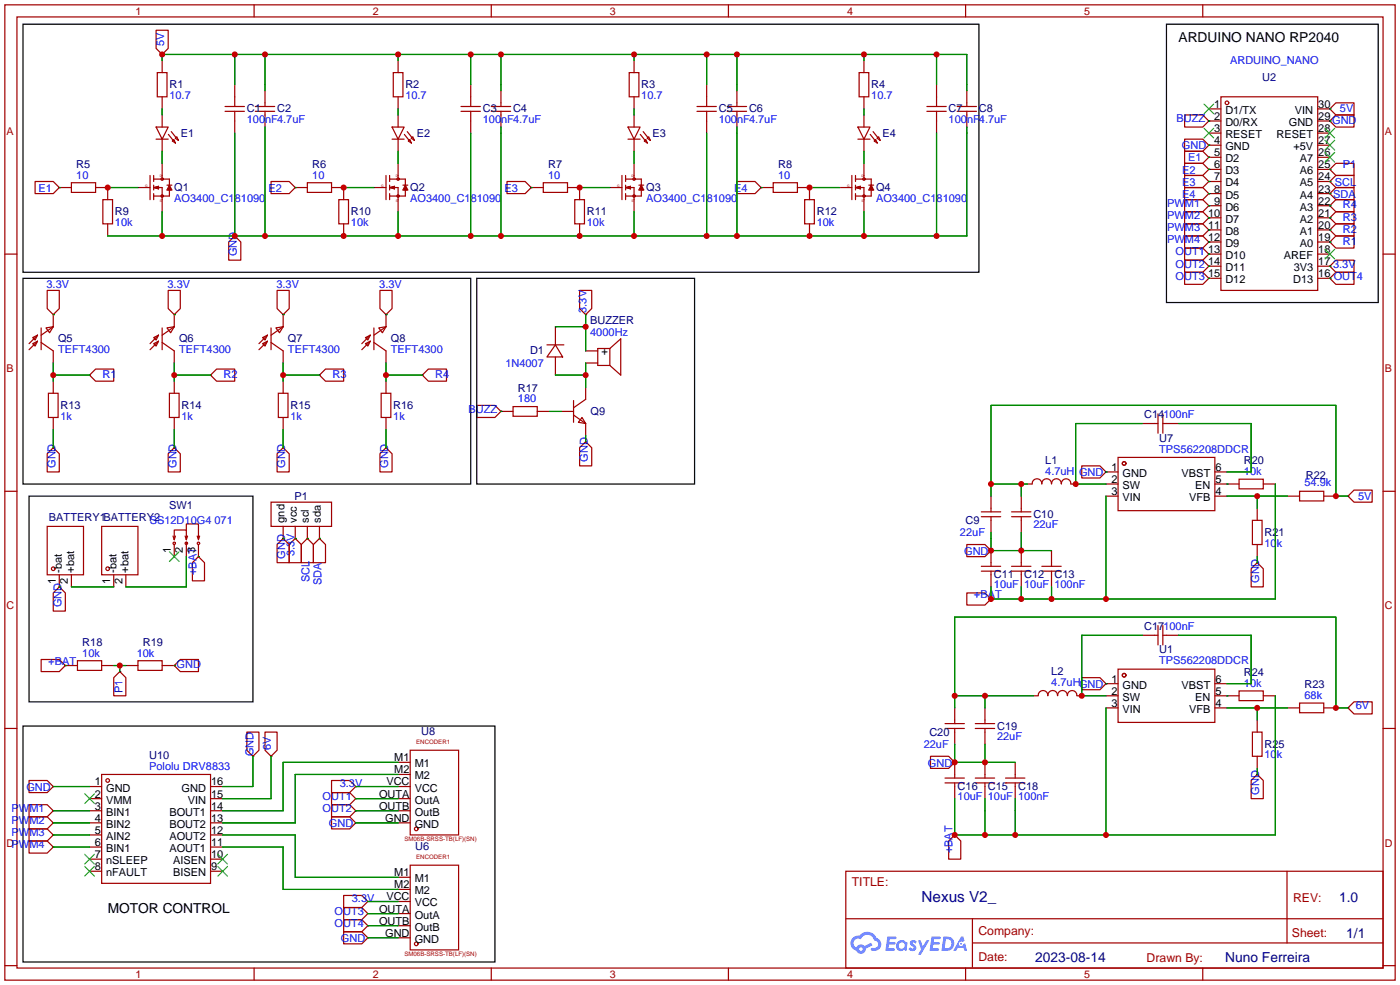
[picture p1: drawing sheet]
<svg xmlns="http://www.w3.org/2000/svg" width="294mm" height="207mm" viewBox="0 0 294 207" stroke-linecap="round" stroke-linejoin="round" font-family="sans-serif">
<g fill="none" stroke="#a10000" stroke-width=".25">
<path d="M1 1h291.9v204.7h-291.9zM3.6 3.6h286.7v199.6h-286.7zM53.3 1v2.6M103.1 1v2.6M152.9 1v2.6M202.7 1v2.6M252.5 1v2.6M1 53.3h2.6M290.3 53.3h2.6M1 103.1h2.6M290.3 103.1h2.6M1 152.9h2.6"/>
<path d="M290.3 152.9h2.6M177.5 182.9h112.8v20.3h-112.8zM177.6 192.8h112.6M204.1 197.9h86.1M204.1 192.8v10.2M270.2 182.9v15M1 202.7h2.6M53.3 203.2v2.5M103.1 203.2v2.5M152.9 203.2v2.5M202.7 203.2v2.5M252.5 203.2v2.5"/>
<path d="M290.3 202.7h2.6"/>
</g>
<g fill="#5487ff">
<path d="M191.2 197.5l.5-.2 .4 .1 .3 .3-.2 .4a.33 .33 0 0 0-.3-.3 .33 .33 0 0 0-.4 .1l.1 .1a.86 .86 0 0 1 .7 .7 .86 .86 0 0 1-.3 .8l-.7 .1-.6-.4 .4-.4 .5 .3 .2-.1v-.2a.88 .88 0 0 1-.6-1.3z"/>
<path d="M192.7 197.4h.6l.4 1.3 .8-1.3h.6l-1.8 3h-.6l.6-1.1z"/>
<path d="M186.3 196.6h1.6l.3 .1-.1 .4h-1.3l-.1 .6h1.1l.2 .3-.3 .3h-1.1l-.1 .8h1.2l.1 .2-.1 .2-1.8 .1z"/>
<path d="M195.6 196.6h1.6l.2 .1v.4h-1.3l-.1 .6h1.1l.2 .3-.3 .3h-1.1l-.1 .8h1.2l.1 .2-.1 .2-1.9 .1z"/>
<path d="M201.7 196.6h.5l.3 .9-.5 .2a.5 .5 0 0 0-.7 .2 .5 .5 0 0 0 .3 .7 .5 .5 0 0 0 .6-.4l.4-.2 .4 1.6h-.6l-.1-.7h-1.2l-.4 .7h-.6z"/>
<path d="M198 196.6l-.4 3h1a1.51 1.51 0 0 0 1.7-1.5 1.51 1.51 0 0 0-1.8-1.5zM198.6 197.1a1.02 1.02 0 0 1 1.1 1.2 1.02 1.02 0 0 1-1.4 .8z"/>
<path d="M188.5 197.6a1.11 1.11 0 0 0-.3 1.6 1.11 1.11 0 0 0 1.6 .2l.5 .2 .2-1.7-.4-.2a1.02 1.02 0 0 0-1.6-.1zM188.6 198.5a.67 .67 0 0 1 1.3 0 .67 .67 0 0 1-1.3 0z"/>
<path d="M179 196.9a1.58 1.58 0 0 0 .8 2.6 1.01 1.01 0 0 0 1.1 .7 1.01 1.01 0 0 0 .8-1.1l1.4-.7-.3-.5-1.3 .7a1.03 1.03 0 0 0-1.7 .3 1 1 0 0 1-.5-1.4 1 1 0 0 1 1.4-.3 1.49 1.49 0 0 1 1.5-1 1.49 1.49 0 0 1 1.4 1.2 .82 .82 0 0 1 .7 1.1 .82 .82 0 0 1-1.2 .5l-.3 .1v.3a1.4 1.4 0 0 0 2-.6 1.4 1.4 0 0 0-.8-1.9 2.19 2.19 0 0 0-3.7-.5l-.8 .1zM180.3 199.2a.4 .4 0 0 1 .8 0 .4 .4 0 0 1-.8 0z"/>
<circle cx="201.8" cy="198.1" r=".19"/>
</g>
<g fill="none" stroke="#a10000" stroke-width=".25">
<path d="M32.8 6.3h2.5v3.9l-1.3 1.2-1.2-1.2zM33 15.2h2.1v5.1h-2.1zM34 11.4h.1M34 12.7v2.5M49.3 17.8v4.6M55.6 19.1v3.3M82.5 15.2h2.1v5.1h-2.1zM83.6 12.7v2.5M98.8 17.8v4.6M105.2 19.1v3.3M132.1 15.2h2v5.1h-2zM133.1 12.7v2.5"/>
<path d="M148.3 17.8v4.6M154.7 19.1v3.3M180.3 15.2h2.1v5.1h-2.1zM181.4 12.7v2.5M196.6 17.8v4.6M202.9 19.1v3.3M7.4 38.1h3.8l1.2 1.3-1.2 1.2h-3.8zM12.4 39.4h.1M12.4 39.4h2.6M15 38.4h5.1v2h-5.1zM20.1 39.4h2.5v2.5M29 39.4h2.5"/>
<path d="M31.5 36.8v5.1M32.3 39.4h1.7v5.1M32.3 37.6h3.3v1.8M32.3 36.8v1.3M32.3 38.9v1M32.3 39.4l1 .2M32.8 26.7h2.5l-1.3 2.5zM32.8 29.2h2.5M32.8 39.4l.5 .2M33.3 39.1l-1 .3M33.3 39.1v.5M33.3 39.1l-.8 .3 .8 .2"/>
<path d="M34 20.3v2.6M34 24.1v2.6M34 29.2v2.6M34 34.3v3.3M35.1 38.9h1M35.3 28.2l1 1.2M35.6 39.6v1.5h-3.3M35.6 38.9l.5 1h-1zM35.6 39.4l.2 .5M35.6 39.4l-.3 .5M35.6 39.4l.2 .2M35.6 39.4l-.3 .2"/>
<path d="M36 27.6l.9 1.3M36.2 29.6l.3-.3 .3 .7zM36.8 29l.3-.3 .3 .7zM47.2 23.4h4.1M47.2 22.4h4.1M49.3 23.4v4.5M53.6 23.4h4.1M53.6 22.4h4.1M55.6 23.4v3.3M56.9 38.1h3.8l1.3 1.3-1.3 1.2h-3.8zM62 39.4h.1M62 39.4h2.5"/>
<path d="M64.5 38.4h5.1v2h-5.1zM69.6 39.4h2.5v2.5M78.5 39.4h2.5M81 36.8v5.1M81.8 39.4h1.8v5.1M81.8 37.6h3.3v1.8M81.8 36.8v1.3M81.8 38.9v1M81.8 39.4l1 .2M82.3 26.7h2.5l-1.2 2.5zM82.3 29.2h2.5M82.3 39.4l.5 .2"/>
<path d="M82.8 39.1l-1 .3M82.8 39.1v.5M82.8 39.1l-.8 .3 .8 .2M83.6 20.3v2.6M83.6 24.1v2.6M83.6 29.2v2.6M83.6 34.3v3.3M84.6 38.9h1M84.9 28.2l1 1.2M85.1 39.6v1.5h-3.3M85.1 38.9l.5 1h-1zM85.1 39.4l.2 .5"/>
<path d="M85.1 39.4l-.3 .5M85.1 39.4l.2 .2M85.1 39.4l-.3 .2M85.5 27.6l1 1.3M85.7 29.6l.3-.3 .4 .7zM86.3 29l.3-.3 .4 .7zM96.8 23.4h4M96.8 22.4h4M98.8 23.4v4.5M103.1 23.4h4.1M103.1 22.4h4.1M105.2 23.4v3.3"/>
<path d="M106.4 38.1h3.8l1.3 1.3-1.3 1.2h-3.8zM111.5 39.4h.1M111.5 39.4h2.5M114 38.4h5.1v2h-5.1zM119.1 39.4h2.6v2.5M128 39.4h2.6M130.6 36.8v5.1M131.3 39.4h1.8v5.1M131.3 37.6h3.3v1.8M131.3 36.8v1.3M131.3 38.9v1M131.3 39.4l1 .2"/>
<path d="M131.8 26.7h2.6l-1.3 2.5zM131.8 29.2h2.6M131.8 39.4l.5 .2M132.3 39.1l-1 .3M132.3 39.1v.5M132.3 39.1l-.7 .3 .7 .2M133.1 20.3v2.6M133.1 24.1v2.6M133.1 29.2v2.6M133.1 34.3v3.3M134.1 38.9h1M134.4 28.2l1 1.2"/>
<path d="M134.6 39.6v1.5h-3.3M134.6 38.9l.5 1h-1zM134.6 39.4l.3 .5M134.6 39.4l-.2 .5M134.6 39.4l.3 .2M134.6 39.4l-.2 .2M135 27.6l1 1.3M135.2 29.6l.4-.3 .3 .7zM135.8 29l.4-.3 .3 .7zM146.3 23.4h4.1M146.3 22.4h4.1M148.3 23.4v4.5"/>
<path d="M152.7 23.4h4M152.7 22.4h4M154.7 38.1h3.8l1.3 1.3-1.3 1.2h-3.8zM154.7 23.4v3.3M159.8 39.4h.1M159.8 39.4h2.5M162.3 38.4h5.1v2h-5.1zM167.4 39.4h2.5v2.5M176.3 39.4h2.5M178.8 36.8v5.1M179.6 39.4h1.8v5.1M179.6 37.6h3.3v1.8"/>
<path d="M179.6 36.8v1.3M179.6 38.9v1M179.6 39.4l1 .2M180.1 26.7h2.5l-1.2 2.5zM180.1 29.2h2.5M180.1 39.4l.5 .2M180.6 39.1l-1 .3M180.6 39.1v.5M180.6 39.1l-.8 .3 .8 .2M181.4 20.3v2.6M181.4 24.1v2.6M181.4 29.2v2.6"/>
<path d="M181.4 34.3v3.3M182.4 38.9h1M182.7 28.2l.9 1.2M182.9 39.6v1.5h-3.3M182.9 38.9l.5 1h-1zM182.9 39.4l.2 .5M182.9 39.4l-.3 .5M182.9 39.4l.2 .2M182.9 39.4l-.3 .2M183.3 27.6l1 1.3M183.5 29.6l.3-.3 .3 .7zM184.1 29l.3-.3 .3 .7z"/>
<path d="M194.6 23.4h4M194.6 22.4h4M196.6 23.4v4.5M200.9 23.4h4.1M200.9 22.4h4.1M202.9 23.4v3.3M248.7 34.3h3.8l1.2 1.3-1.2 1.2h-3.8zM248.7 31.8h3.8l1.2 1.2-1.2 1.3h-3.8zM248.7 36.8h3.8l1.2 1.3-1.2 1.3h-3.8zM248.7 39.4h3.8l1.2 1.2-1.2 1.3h-3.8zM248.7 24.1h3.8l1.2 1.3-1.2 1.3h-3.8zM248.7 29.2h3.8l1.2 1.3-1.2 1.3h-3.8z"/>
<path d="M253.7 35.6h.1M253.7 33h.1M253.7 38.1h.1M253.7 25.4h.1M253.7 30.5h.1M253.7 22.9h2.6M253.7 25.4h2.6M253.7 27.9h2.6M253.7 30.5h2.6M253.7 33h2.6M253.7 35.6h2.6M253.7 38.1h2.6"/>
<path d="M256.3 20.3h20.3v40.7h-20.3zM276.6 22.9h2.5M276.6 25.4h2.5M276.6 27.9h2.5M276.6 30.5h2.5M276.6 33h2.5M276.6 35.6h2.5M276.6 38.1h2.5M279.1 22.9l1.3-1.3h3.8v2.5h-3.8zM279.1 22.9h.1M279.1 38.1h.1M279.1 35.6h.1"/>
<path d="M279.1 25.4l1.3-1.3h3.8v2.6h-3.8zM279.1 25.4h.1M280.4 39.4h3.8v2.5h-3.8l-1.3-1.3zM280.4 36.8h3.8v2.6h-3.8l-1.3-1.3zM280.4 34.3h3.8v2.5h-3.8l-1.3-1.2zM21.6 41.9h2v5.1h-2zM22.6 47v2.5M32.3 40.6v1.3M49.3 49.5l1.2 1.3v3.8h-2.5v-3.8zM49.3 49.5h.1M71.1 41.9h2.1v5.1h-2.1zM72.1 47v2.5"/>
<path d="M81.8 40.6v1.3M120.6 41.9h2.1v5.1h-2.1zM121.7 47v2.5M131.3 40.6v1.3M168.9 41.9h2v5.1h-2zM169.9 47v2.5M179.6 40.6v1.3M248.7 41.9h3.8l1.2 1.3-1.2 1.3h-3.8zM248.7 44.5h3.8l1.2 1.2-1.2 1.3h-3.8zM248.7 47h3.8l1.2 1.3-1.2 1.2h-3.8zM248.7 49.5h3.8l1.2 1.3-1.2 1.3h-3.8zM248.7 52.1h3.8l1.2 1.2-1.2 1.3h-3.8z"/>
<path d="M248.7 54.6h3.8l1.2 1.3-1.2 1.3h-3.8zM248.7 57.2h3.8l1.2 1.2-1.2 1.3h-3.8zM253.7 40.6h.1M253.7 43.2h.1M253.7 45.7h.1M253.7 48.3h.1M253.7 50.8h.1M253.7 53.3h.1M253.7 55.9h.1M253.7 58.4h.1M253.7 40.6h2.6M253.7 43.2h2.6"/>
<path d="M253.7 45.7h2.6M253.7 48.3h2.6M253.7 50.8h2.6M253.7 53.3h2.6M253.7 55.9h2.6M253.7 58.4h2.6M276.6 40.6h2.5M276.6 43.2h2.5M276.6 45.7h2.5M276.6 48.3h2.5M276.6 50.8h2.5M276.6 53.3h2.5"/>
<path d="M276.6 55.9h2.5M276.6 58.4h2.5M279.1 55.9h.1M279.1 50.8h.1M279.1 48.3h.1M279.1 45.7l1.3-1.2h3.8v2.5h-3.8zM279.1 45.7h.1M279.1 43.2h.1M279.1 58.4l1.3-1.2h3.8v2.5h-3.8zM279.1 58.4h.1M279.1 40.6h.1M280.4 54.6h3.8v2.6h-3.8l-1.3-1.3z"/>
<path d="M280.4 49.5h3.8v2.6h-3.8l-1.3-1.3zM280.4 47h3.8v2.5h-3.8l-1.3-1.2zM280.4 41.9h3.8v2.6h-3.8l-1.3-1.3zM6.9 72.1l1-.5-.5 1zM6.9 70.9l1-.5-.5 1zM7.9 71.6l-1.8 1.8M7.9 70.4l-1.8 1.7M8.6 71.9l2.6 1.8v2.5M8.6 68.8v4.6M9.7 68.8l1.5-.2-.8 1.3zM9.9 61h2.5v3.8l-1.2 1.2-1.3-1.2zM11.2 66h.1"/>
<path d="M11.2 68.6l-2.6 1.8M11.2 66v2.6M18.8 78.7h.1M20.1 77.5h3.8v2.5h-3.8l-1.3-1.3zM32.3 72.1l1-.5-.5 1zM32.3 70.9l1-.5-.5 1zM33.3 71.6l-1.8 1.8M33.3 70.4l-1.8 1.7M34 71.9l2.6 1.8v2.5M34 68.8v4.6M35.1 68.8l1.5-.2-.8 1.3zM35.3 61h2.5v3.8l-1.2 1.2-1.3-1.2z"/>
<path d="M36.6 66h.1M36.6 68.6l-2.6 1.8M36.6 66v2.6M44.2 78.7l1.3-1.2h3.8v2.5h-3.8zM44.2 78.7h.1M55.1 72.1l1-.5-.5 1zM55.1 70.9l1-.5-.5 1zM56.1 71.6l-1.7 1.8M56.1 70.4l-1.7 1.7M56.9 71.9l2.5 1.8v2.5M56.9 68.8v4.6M57.9 68.8l1.5-.2-.7 1.3z"/>
<path d="M58.2 61h2.5v3.8l-1.3 1.2-1.2-1.2zM59.4 66h.1M59.4 68.6l-2.5 1.8M59.4 66v2.6M67.1 78.7h.1M68.3 77.5h3.8v2.5h-3.8l-1.2-1.3zM76.7 72.1l1-.5-.5 1zM76.7 70.9l1-.5-.5 1zM77.7 71.6l-1.8 1.8M77.7 70.4l-1.8 1.7M78.5 71.9l2.5 1.8v2.5M78.5 68.8v4.6"/>
<path d="M79.5 68.8l1.5-.2-.7 1.3zM79.8 61h2.5v3.8l-1.3 1.2-1.2-1.2zM81 66h.1M81 68.6l-2.5 1.8M81 66v2.6M88.6 78.7l1.3-1.2h3.8v2.5h-3.8zM88.6 78.7h.1M114.8 72.4h3.6M116.6 72.4l1.5 2.5h-3.3zM116.6 68.6v3.8M116.6 74.9v3.8M121.7 61h2.5v3.8l-1.3 1.2-1.2-1.2z"/>
<path d="M122.9 66h.1M122.9 73.7h2.6M122.9 76.2h2.6M128 73.2l2.3-2.1v7.6l-2.3-2M128 73.2v3.5M128 73.2h-2.5v3.5h2.5M10.2 82.6h2v5h-2zM11.2 94l1.2 1.3v3.8h-2.5v-3.8zM11.2 94h.1M11.2 80v2.6M11.2 87.6v2.6M35.6 82.6h2v5h-2z"/>
<path d="M36.6 94l1.2 1.3v3.8h-2.5v-3.8zM36.6 94h.1M36.6 80v2.6M36.6 87.6v2.6M58.4 82.6h2.1v5h-2.1zM59.4 94l1.3 1.3v3.8h-2.5v-3.8zM59.4 94h.1M59.4 80v2.6M59.4 87.6v2.6M80 82.6h2v5h-2zM81 94l1.3 1.3v3.8h-2.5v-3.8zM81 94h.1"/>
<path d="M81 80v2.6M81 87.6v2.6M100.1 85.1h3.8l1.3 1.3-1.3 1.2h-3.8zM105.2 86.4h.1M105.2 86.4h2.5M107.7 85.3h5.1v2.1h-5.1zM112.8 86.4h2.5M117.9 86.4h2.5M120.4 87.1l2.5 1.8M120.4 84.1v4.5M122.2 87.6l.7 1.3-1.5-.3zM122.9 92.7l1.3 1.3v3.8h-2.5v-3.8z"/>
<path d="M122.9 92.7h.1M122.9 81.3v2.5l-2.5 1.8M122.9 88.9v2.5M227.1 97.8h3.8l1.3 1.3-1.3 1.2h-3.8zM232.2 99.1h.1M232.2 99.1h2.5M234.7 96h20.3v11.2h-20.3zM239.8 88.9h3.3M243.1 86.9v4M244.1 86.9v4M244.1 88.9h3.3M255 99.1h2.6"/>
<path d="M9.9 110.5h7.6v10.2h-7.6zM21.3 110.5h7.7v10.2h-7.7zM36.3 112.5l.3 .8M36.6 113.3v-2h2.5v2M36.6 114.3v2.5M36.8 112.5l-.2 .8M38.9 112.5l.2 .8M39.1 111.3v-1.3h2.6v3M39.1 113.8v3M39.4 112.5l-.3 .8M41.4 112.5l.3 .8 .2-.8M41.7 116.8l1.2 1.3v3.8h-2.5v-3.8z"/>
<path d="M41.7 116.8h.1M41.7 114.3v2.5M56.9 105.4h12.7v5.1h-12.7zM59.4 113l1.3 1.3v3.8h-2.5v-3.8zM59.4 113h.1M59.4 110.5v2.5M62 113l1.2 1.3v3.8h-2.5v-3.8zM62 113h.1M62 110.5v2.5M64.5 113l1.3 1.3v3.8h-2.6v-3.8zM64.5 113h.1M64.5 110.5v2.5"/>
<path d="M67.1 113l1.2 1.3v3.8h-2.5v-3.8zM67.1 113h.1M67.1 110.5v2.5M202.9 114.3h3.9l1.2 1.3-1.2 1.2h-3.9zM206 108.5h4.1M206 107.4h4.1M206 119.9h4.1M206 118.9h4.1M208 115.6h.1M208 104.1v3.3M208 108.5v3.3M208 115.6v3.3"/>
<path d="M208 119.9v3.3M212.3 108.5h4.1M212.3 107.4h4.1M212.3 119.9h4.1M212.3 118.9h4.1M214.4 104.1v3.3M214.4 108.5v3.3M214.4 115.6v3.3M214.4 119.9v3.3M218.7 101.6a1.01 1.01 0 0 0-1-1.1 1.01 1.01 0 0 0-1 1.1h-1.1M218.7 101.6a1.01 1.01 0 0 1 1-1.1 1.01 1.01 0 0 1 1 1.1 1.03 1.03 0 0 1 1-1.1 1.03 1.03 0 0 1 1.1 1.1M218.7 119.9h4.1"/>
<path d="M218.7 118.9h4.1M220.7 115.6v3.3M220.7 119.9v3.3M222.8 101.6a.99 .99 0 0 1 1-1.1 .99 .99 0 0 1 1 1.1M224.8 101.6h1M232.2 101.6h2.5M232.2 104.1h2.5M255 101.6h5.1M255 104.1h2.6M260.1 100.6h5.1v2h-5.1zM262.6 119.4l1.3-1.3 1.3 1.3v3.8h-2.6zM262.9 109.2h2v5.1h-2z"/>
<path d="M263.9 118.1h.1M263.9 106.7v2.5M263.9 114.3v2.5M265.2 101.6h2.5M270.3 104.1h2.5M272.8 103.1h5.1v2.1h-5.1zM277.9 104.1h2.5M283 104.1h.1M284.2 102.9h3.8v2.5h-3.8l-1.2-1.3zM8.6 138.4h3.8l1.3 1.3-1.3 1.3h-3.8zM12.4 123.2l1.3 1.3v3.8h-2.5v-3.8zM12.4 123.2h.1"/>
<path d="M12.4 120.7v2.5M13.7 139.7h.1M13.7 139.7h2.6M15 120.7v2.5M16.3 138.7h5v2h-5zM21.3 139.7h2.6M23.9 120.7v2.5M26.4 139.7h2.6M26.4 120.7v2.5M29 138.7h5v2h-5zM34 139.7h2.6M36.6 139.7l1.2-1.3h3.9v2.6h-3.9z"/>
<path d="M36.6 139.7h.1M202.9 124.5h3.9l1.2 1.2-1.2 1.3h-3.9zM208 125.7h.1M239.8 133.4h3.3M243.1 131.3v4.1M244.1 131.3v4.1M244.1 133.4h3.3M23.9 142.2l1.2-1.2 1.3 1.2v3.9h-2.5zM25.1 141h.1M51.8 153.7h2.6v3.8l-1.3 1.3-1.3-1.3zM53.1 158.8h.1M55.6 153.7h2.6v3.8l-1.3 1.3-1.3-1.3z"/>
<path d="M56.9 158.8h.1M86.1 157.5h10.2v17.8h-10.2zM195.3 158.8h3.8l1.3 1.2-1.3 1.3h-3.8zM198.4 152.9h4M198.4 151.9h4M200.4 148.6v3.3M200.4 152.9v3.3M204.7 152.9h4.1M204.7 151.9h4.1M206.8 148.6v3.3M206.8 152.9v3.3M220 146a1.01 1.01 0 0 0-1.1-1.1 1.01 1.01 0 0 0-1 1.1l-1 .1"/>
<path d="M220 146a1.01 1.01 0 0 1 1-1.1 1.01 1.01 0 0 1 1 1.1M222 146a1.01 1.01 0 0 1 1-1.1 1.01 1.01 0 0 1 1 1.1M224.1 146a.99 .99 0 0 1 1-1.1 .99 .99 0 0 1 1 1.1M226.1 146.1h1M227.1 142.2h3.8l1.3 1.3-1.3 1.3h-3.8zM232.2 143.5h.1M232.2 143.5h2.5M232.2 146.1h2.5M232.2 148.6h2.5M234.7 140.5h20.3v11.1h-20.3zM255 143.5h2.6M255 146.1h5.1"/>
<path d="M255 148.6h2.6M260.1 145h5.1v2.1h-5.1zM262.9 153.7h2v5.1h-2zM263.9 151.1v2.6M263.9 158.8v2.5M265.2 146.1h2.5M270.3 148.6h2.5M272.8 147.6h5.1v2h-5.1zM277.9 148.6h2.5M283 148.6h.1M284.2 147.3h3.8v2.6h-3.8l-1.2-1.3zM6.1 176.5h3.8l1.3 1.3-1.3 1.3h-3.8z"/>
<path d="M6.1 174h3.8l1.3 1.3-1.3 1.2h-3.8zM6.1 171.5h3.8l1.3 1.2-1.3 1.3h-3.8zM6.1 168.9h3.8l1.3 1.3-1.3 1.3h-3.8zM6.1 163.8h3.8l1.3 1.3-1.3 1.3h-3.8zM11.2 177.8h.1M11.2 175.3h.1M11.2 172.7h.1M11.2 170.2h.1M11.2 165.1h.1M18.8 172.7h2.5M18.8 170.2h2.5M18.8 167.6h2.5"/>
<path d="M18.8 165.1h2.5M18.8 175.3h2.5M18.8 177.8h2.5M21.3 162.6h22.9v22.8h-22.9zM44.2 172.7h2.5M44.2 170.2h2.5M44.2 167.6h2.5M44.2 165.1h2.5M44.2 175.3h2.5M44.2 177.8h2.5M69.6 166.4h3.8l1.3 1.2-1.3 1.3h-3.8zM69.6 168.9h3.8l1.3 1.3-1.3 1.3h-3.8z"/>
<path d="M69.6 163.8h3.8l1.3 1.3-1.3 1.3h-3.8zM69.6 171.5h3.8l1.3 1.2-1.3 1.3h-3.8zM74.7 167.6h.1M74.7 170.2h.1M74.7 165.1h.1M74.7 172.7h.1M83.6 172.7h2.5M83.6 170.2h2.5M83.6 167.6h2.5M83.6 165.1h2.5M83.6 162.6h2.5M83.6 160h2.5"/>
<path d="M198.4 164.3h4M198.4 163.3h4M199.1 176.5l1.3-1.2 1.3 1.2v3.8h-2.6zM200.4 175.3h.1M200.4 160h.1M200.4 160v3.3M200.4 164.3v3.3M204.7 164.3h4.1M204.7 163.3h4.1M206.8 160v3.3M206.8 164.3v3.3M211.1 164.3h4"/>
<path d="M211.1 163.3h4M213.1 160v3.3M213.1 164.3v3.3M262.6 163.8l1.3-1.2 1.3 1.2v3.8h-2.6zM263.9 162.6h.1M18.8 180.3h2.5M18.8 182.9h2.5M44.2 180.3h2.5M44.2 182.9h2.5M72.1 190.5h3.8l1.3 1.3-1.3 1.2h-3.8zM72.1 193h3.8l1.3 1.3-1.3 1.3h-3.8zM72.1 188h3.8l1.3 1.2-1.3 1.3h-3.8z"/>
<path d="M72.1 195.6h3.8l1.3 1.3-1.3 1.2h-3.8zM77.2 191.8h.1M77.2 194.3h.1M77.2 189.2h.1M77.2 196.9h.1M83.6 196.9h2.5M83.6 194.3h2.5M83.6 191.8h2.5M83.6 189.2h2.5M83.6 186.7h2.5M83.6 184.2h2.5M86.1 181.6h10.2v17.8h-10.2z"/>
<circle cx="34" cy="37.6" r=".25"/>
<circle cx="83.6" cy="37.6" r=".25"/>
<circle cx="133.1" cy="37.6" r=".25"/>
<circle cx="181.4" cy="37.6" r=".25"/>
<circle cx="257.6" cy="21.6" r=".38"/>
<circle cx="34" cy="41.1" r=".25"/>
<circle cx="83.6" cy="41.1" r=".25"/>
<circle cx="133.1" cy="41.1" r=".25"/>
<circle cx="181.4" cy="41.1" r=".25"/>
<circle cx="236" cy="97.3" r=".38"/>
<circle cx="11.2" cy="119.4" r=".38"/>
<circle cx="22.6" cy="119.4" r=".38"/>
<circle cx="36.6" cy="114" r=".25"/>
<circle cx="39.1" cy="114" r=".25"/>
<circle cx="41.7" cy="114" r=".25"/>
<circle cx="236" cy="141.7" r=".38"/>
<circle cx="22.6" cy="163.8" r=".38"/>
<circle cx="87.4" cy="174" r=".38"/>
<circle cx="87.4" cy="198.1" r=".38"/>
</g>
<path d="M4.8 5.1h200.7v52.1h-200.7zM244.9 5.1h44.4v58.4h-44.4zM4.8 58.4h94v43.2h-94zM100.1 58.4h45.7v43.2h-45.7zM6.1 104.1h47v43.2h-47zM4.8 152.4h99.1v49.5h-99.1z" fill="none" stroke="#000" stroke-width=".25"/>
<g fill="none" stroke="#3c3" stroke-width=".25">
<path d="M252.7 21.8l2.1 2.1M252.7 26.9l2.1 2.1M254.8 21.8l-2.1 2.1M254.8 26.9l-2.1 2.1M278.1 32l2.1 2M278.1 29.5l2.1 2M278.1 26.9l2.1 2.1M280.2 32l-2.1 2M280.2 29.5l-2.1 2M280.2 26.9l-2.1 2.1M278.1 52.3l2.1 2.1M280.2 52.3l-2.1 2.1"/>
<path d="M35.6 115.8l2 2.1M37.6 115.8l-2 2.1M17.8 166.6l2 2.1M17.8 179.3l2 2.1M19.8 166.6l-2 2.1M19.8 179.3l-2 2.1M45.7 179.3l2.1 2.1M47.8 179.3l-2.1 2.1M17.8 181.9l2 2M19.8 181.9l-2 2M45.7 181.9l2.1 2M47.8 181.9l-2.1 2"/>
</g>
<g fill="none" stroke="#008700" stroke-width=".25">
<path d="M34 12.7v-1.3h168.9v7.7M49.3 11.4v6.4M55.6 11.4v7.7M83.6 11.4v1.3M98.8 11.4v6.4M105.2 11.4v7.7M133.1 11.4v1.3M148.3 11.4v6.4M154.7 11.4v7.7M181.4 11.4v1.3M196.6 11.4v6.4M12.4 39.4h.1"/>
<path d="M22.6 39.4h6.4M34 22.9v1.2M34 31.8v2.5M49.3 27.9v21.6M55.6 26.7v22.8M62 39.4h.1M72.1 39.4h6.4M83.6 22.9v1.2M83.6 31.8v2.5M98.8 27.9v21.6M105.2 26.7v22.8M111.5 39.4h.1"/>
<path d="M121.7 39.4h6.3M133.1 22.9v1.2M133.1 31.8v2.5M148.3 27.9v21.6M154.7 26.7v22.8M159.8 39.4h.1M169.9 39.4h6.4M181.4 22.9v1.2M181.4 31.8v2.5M196.6 27.9v21.6M202.9 26.7v22.8h-180.3M253.7 25.4h.1"/>
<path d="M253.7 30.5h.1M253.7 33h.1M253.7 35.6h.1M253.7 38.1h.1M279.1 38.1h.1M279.1 35.6h.1M279.1 25.4h.1M279.1 22.9h.1M34 44.5v5M83.6 44.5v5M133.1 44.5v5M181.4 44.5v5"/>
<path d="M253.7 40.6h.1M253.7 43.2h.1M253.7 45.7h.1M253.7 48.3h.1M253.7 50.8h.1M253.7 53.3h.1M253.7 55.9h.1M253.7 58.4h.1M279.1 58.4h.1M279.1 55.9h.1M279.1 50.8h.1M279.1 48.3h.1"/>
<path d="M279.1 45.7h.1M279.1 43.2h.1M279.1 40.6h.1M11.2 66h.1M11.2 76.2v3.8M11.2 78.7h7.6M36.6 66h.1M36.6 78.7h7.6M36.6 76.2v3.8M59.4 66h.1M59.4 78.7h7.7M59.4 76.2v3.8"/>
<path d="M81 66h.1M81 78.7h7.6M81 76.2v3.8M116.6 78.7h6.3M116.6 68.6h6.3M122.9 66v7.7M122.9 76.2v5.1M11.2 90.2v3.8M36.6 90.2v3.8M59.4 90.2v3.8M81 90.2v3.8M105.2 86.4h.1"/>
<path d="M115.3 86.4h2.6M122.9 91.4v1.3M232.2 99.1h.1M239.8 88.9h-14v12.7h6.4M247.4 88.9h15.2v10.2h-5M39.1 116.8v6.4h-12.7M41.7 116.8h.1M59.4 113h.1M62 113h.1M64.5 113h.1M67.1 113h.1M208 101.6h7.6"/>
<path d="M208 104.1v-19h72.4v19h2.6M208 111.8v3.8h12.7M214.4 101.6v2.5M214.4 111.8v3.8M232.2 104.1v21.6M257.6 101.6h.1M257.6 104.1h12.7M263.9 104.1v2.6M263.9 116.8v1.3M267.7 101.6v24.1h-59.7v-2.5M12.4 123.2h.1M13.7 139.7h.1"/>
<path d="M15 123.2h8.9M23.9 139.7h2.5M25.1 139.7v1.3M36.6 139.7h.1M214.4 123.2v2.5M220.7 123.2v2.5M239.8 133.4h-12.7v12.7h5.1M247.4 133.4h15.2v10.1h-5M53.1 158.8v6.3h-6.4M56.9 158.8v8.8h-10.2M200.4 148.6v-19.1h80v19.1h2.6M200.4 156.2v3.8h12.7"/>
<path d="M200.4 146.1h16.5M206.8 146.1v2.5M206.8 156.2v3.8M232.2 143.5h.1M232.2 148.6v26.7M257.6 146.1h.1M257.6 148.6h12.7M263.9 148.6v2.5M267.7 146.1v29.2h-67.3v-7.7M11.2 165.1h7.6M11.2 172.7h7.6M11.2 170.2h7.6"/>
<path d="M11.2 177.8h7.6M11.2 175.3h7.6M46.7 177.8h12.7v8.9h24.2M46.7 175.3h15.3v8.9h21.6M74.7 165.1h8.9M74.7 172.7h8.9M74.7 167.6h8.9M74.7 170.2h8.9M83.6 160h-24.2v10.2h-12.7M83.6 162.6h-21.6v10.1h-15.3M206.8 167.6v7.7M213.1 167.6v7.7"/>
<path d="M263.9 161.3v1.3M77.2 189.2h6.4M77.2 191.8h6.4M77.2 194.3h6.4M77.2 196.9h6.4"/>
</g>
<g fill="#c00">
<circle cx="214.4" cy="101.6" r=".63"/>
<circle cx="208" cy="101.6" r=".63"/>
<circle cx="280.4" cy="104.1" r=".63"/>
<circle cx="25.1" cy="139.7" r=".63"/>
<circle cx="263.9" cy="104.1" r=".63"/>
<circle cx="214.4" cy="115.6" r=".63"/>
<circle cx="208" cy="115.6" r=".63"/>
<circle cx="214.4" cy="125.7" r=".63"/>
<circle cx="220.7" cy="125.7" r=".63"/>
<circle cx="208" cy="125.7" r=".63"/>
<circle cx="232.2" cy="125.7" r=".63"/>
<circle cx="225.8" cy="101.6" r=".63"/>
<circle cx="196.6" cy="11.4" r=".63"/>
<circle cx="181.4" cy="11.4" r=".63"/>
<circle cx="148.3" cy="11.4" r=".63"/>
<circle cx="154.7" cy="11.4" r=".63"/>
<circle cx="133.1" cy="11.4" r=".63"/>
<circle cx="98.8" cy="11.4" r=".63"/>
<circle cx="105.2" cy="11.4" r=".63"/>
<circle cx="83.6" cy="11.4" r=".63"/>
<circle cx="49.3" cy="11.4" r=".63"/>
<circle cx="34" cy="11.4" r=".63"/>
<circle cx="55.6" cy="11.4" r=".63"/>
<circle cx="196.6" cy="49.5" r=".63"/>
<circle cx="148.3" cy="49.5" r=".63"/>
<circle cx="154.7" cy="49.5" r=".63"/>
<circle cx="98.8" cy="49.5" r=".63"/>
<circle cx="105.2" cy="49.5" r=".63"/>
<circle cx="34" cy="49.5" r=".63"/>
<circle cx="49.3" cy="49.5" r=".63"/>
<circle cx="55.6" cy="49.5" r=".63"/>
<circle cx="72.1" cy="49.5" r=".63"/>
<circle cx="83.6" cy="49.5" r=".63"/>
<circle cx="121.7" cy="49.5" r=".63"/>
<circle cx="133.1" cy="49.5" r=".63"/>
<circle cx="169.9" cy="49.5" r=".63"/>
<circle cx="181.4" cy="49.5" r=".63"/>
<circle cx="22.6" cy="39.4" r=".63"/>
<circle cx="72.1" cy="39.4" r=".63"/>
<circle cx="121.7" cy="39.4" r=".63"/>
<circle cx="169.9" cy="39.4" r=".63"/>
<circle cx="11.2" cy="78.7" r=".63"/>
<circle cx="36.6" cy="78.7" r=".63"/>
<circle cx="59.4" cy="78.7" r=".63"/>
<circle cx="81" cy="78.7" r=".63"/>
<circle cx="122.9" cy="68.6" r=".63"/>
<circle cx="122.9" cy="78.7" r=".63"/>
<circle cx="227.1" cy="146" r=".63"/>
<circle cx="206.8" cy="175.3" r=".63"/>
<circle cx="200.4" cy="175.3" r=".63"/>
<circle cx="213.1" cy="175.3" r=".63"/>
<circle cx="232.2" cy="175.3" r=".63"/>
<circle cx="200.4" cy="146" r=".63"/>
<circle cx="280.4" cy="148.6" r=".63"/>
<circle cx="206.8" cy="146" r=".63"/>
<circle cx="200.4" cy="160" r=".63"/>
<circle cx="206.8" cy="160" r=".63"/>
<circle cx="263.9" cy="148.6" r=".63"/>
</g>
<text font-size="3.2" fill="#000080" x="193.5" y="189.2">Nexus V2_</text>
<g font-size="2.9">
<text x="247.4" y="8.8">ARDUINO NANO RP2040</text>
<text x="22.6" y="191.6">MOTOR CONTROL</text>
</g>
<g font-size="2.9" fill="#000080">
<text x="281.1" y="189.4">1.0</text>
<text x="282.6" y="196.8">1/1</text>
<text x="217.3" y="201.9">2023-08-14</text>
<text x="257.2" y="201.9">Nuno Ferreira</text>
</g>
<g font-size="2.6" fill="#a00000">
<text x="178.8" y="186.1">TITLE:</text>
<text x="271.4" y="189.4">REV:</text>
<text x="205.4" y="196.3">Company:</text>
<text x="271.2" y="196.7">Sheet:</text>
<text x="205.4" y="201.8">Date:</text>
<text x="240.7" y="201.9">Drawn By:</text>
</g>
<g font-size="2.3" fill="#00f">
<text x="34.5" y="9.6" transform="rotate(-90 34.5 9.6)">5V</text>
<text x="258.2" y="13.4">ARDUINO_NANO</text>
<text x="35.6" y="20.8">10.7</text>
<text x="85.1" y="20.8">10.7</text>
<text x="134.6" y="20.8">10.7</text>
<text x="182.9" y="20.8">10.7</text>
<text x="281.3" y="23.6">5V</text>
<text x="51.8" y="25.8">100nF4.7uF</text>
<text x="101.3" y="25.8">100nF4.7uF</text>
<text x="150.9" y="25.8">100nF4.7uF</text>
<text x="199.1" y="25.8">100nF</text>
<text x="205.5" y="25.8">4.7uF</text>
<text x="246.9" y="25.7">BUZZ</text>
<text x="279.6" y="26">GND</text>
<text x="248.1" y="31.4">GND</text>
<text x="249.4" y="33.9">E1</text>
<text x="281.9" y="35.3">P1</text>
<text x="8.1" y="40.2">E1</text>
<text x="16" y="37.5">10</text>
<text x="56.3" y="40.2">E2</text>
<text x="65.5" y="37.5">10</text>
<text x="105.9" y="40.2">E3</text>
<text x="115.1" y="37.5">10</text>
<text x="154.1" y="40.2">E4</text>
<text x="163.3" y="37.5">10</text>
<text x="248.1" y="36.4">E2</text>
<text x="248.1" y="39">E3</text>
<text x="248.1" y="41.5">E4</text>
<text x="279.8" y="41.6">SDA</text>
<text x="280.2" y="39.1">SCL</text>
<text x="24.1" y="47.4">10k</text>
<text x="36.6" y="42.4">AO3400_C181090</text>
<text x="73.7" y="47.4">10k</text>
<text x="86.1" y="42.4">AO3400_C181090</text>
<text x="123.2" y="47.4">10k</text>
<text x="135.6" y="42.4">AO3400_C181090</text>
<text x="171.4" y="47.4">10k</text>
<text x="183.9" y="42.4">AO3400_C181090</text>
<text x="245" y="43.5">PWM1</text>
<text x="245" y="46">PWM2</text>
<text x="281.9" y="43.8">R4</text>
<text x="281.9" y="46.3">R3</text>
<text x="49.7" y="53.8" transform="rotate(-90 49.7 53.8)">GND</text>
<text x="245" y="48.5">PWM3</text>
<text x="245" y="51.1">PWM4</text>
<text x="246.8" y="53.6">OUT1</text>
<text x="281.9" y="48.8">R2</text>
<text x="281.9" y="51.4">R1</text>
<text x="246.8" y="56.2">OUT2</text>
<text x="246.8" y="58.7">OUT3</text>
<text x="279.8" y="56.3">3.3V</text>
<text x="9.8" y="60.6">3.3V</text>
<text x="35.2" y="60.6">3.3V</text>
<text x="58" y="60.6">3.3V</text>
<text x="79.6" y="60.6">3.3V</text>
<text x="123.1" y="65.6" transform="rotate(-90 123.1 65.6)">3.3V</text>
<text x="123.9" y="70.5">4000Hz</text>
<text x="12.2" y="74.1">TEFT4300</text>
<text x="37.6" y="74.1">TEFT4300</text>
<text x="60.5" y="74.1">TEFT4300</text>
<text x="82" y="74.1">TEFT4300</text>
<text x="106.1" y="76.9">1N4007</text>
<text x="21.5" y="79.3">R1</text>
<text x="46.9" y="79.3">R2</text>
<text x="69.8" y="79.3">R3</text>
<text x="91.4" y="79.3">R4</text>
<text x="12.7" y="88.1">1k</text>
<text x="38.1" y="88.1">1k</text>
<text x="61" y="88.1">1k</text>
<text x="82.5" y="88.1">1k</text>
<text x="98.4" y="86.6">BUZZ</text>
<text x="108.7" y="84.5">180</text>
<text x="244.2" y="87.8">100nF</text>
<text x="243.3" y="95">TPS562208DDCR</text>
<text x="11.6" y="98.2" transform="rotate(-90 11.6 98.2)">GND</text>
<text x="37" y="98.2" transform="rotate(-90 37 98.2)">GND</text>
<text x="59.9" y="98.2" transform="rotate(-90 59.9 98.2)">GND</text>
<text x="81.5" y="98.2" transform="rotate(-90 81.5 98.2)">GND</text>
<text x="123.4" y="97" transform="rotate(-90 123.4 97)">GND</text>
<text x="219.4" y="99.6">4.7uH</text>
<text x="226.5" y="100">GND</text>
<text x="261.1" y="99.7">10k</text>
<text x="273.8" y="102.1">54.9k</text>
<text x="285.1" y="104.9">5V</text>
<text x="31.4" y="109.9">SS12D10G4 071</text>
<text x="201.5" y="112.5">22uF</text>
<text x="216.9" y="110.9">22uF</text>
<text x="59.9" y="117.3" transform="rotate(-90 59.9 117.3)">GND</text>
<text x="61.8" y="116.7" transform="rotate(-90 61.8 116.7)">3.3V</text>
<text x="202.4" y="116.5">GND</text>
<text x="265.4" y="114.8">10k</text>
<text x="41.2" y="120.7" transform="rotate(-90 41.2 120.7)">+BAT</text>
<text x="65" y="122.2" transform="rotate(-90 65 122.2)">SCL</text>
<text x="67.5" y="122.8" transform="rotate(-90 67.5 122.8)">SDA</text>
<text x="204.4" y="125.6">+BAT</text>
<text x="208.6" y="123.4">10uF</text>
<text x="215" y="123.4">10uF</text>
<text x="221.3" y="123.4">100nF</text>
<text x="264.3" y="122.4" transform="rotate(-90 264.3 122.4)">GND</text>
<text x="12.9" y="127.5" transform="rotate(-90 12.9 127.5)">GND</text>
<text x="17.3" y="137.8">10k</text>
<text x="28.7" y="137.9">10k</text>
<text x="244.2" y="132.3">100nF</text>
<text x="10.1" y="139.5">+BAT</text>
<text x="37.1" y="140.3">GND</text>
<text x="243.3" y="139.4">TPS562208DDCR</text>
<text x="25.7" y="145.4" transform="rotate(-90 25.7 145.4)">P1</text>
<text x="220.7" y="144.1">4.7uHGND</text>
<text x="261.1" y="144.2">10k</text>
<text x="273.8" y="146.7">68k</text>
<text x="284.6" y="148.9">6V</text>
<text x="209.3" y="155.4">22uF</text>
<text x="31.3" y="161.7">Pololu DRV8833</text>
<text x="53.2" y="158.7" transform="rotate(-90 53.2 158.7)">GND</text>
<text x="56.9" y="157.4" transform="rotate(-90 56.9 157.4)">6V</text>
<text x="193.9" y="156.9">22uF</text>
<text x="194.8" y="160.9">GND</text>
<text x="265.4" y="159.2">10k</text>
<text x="5.5" y="166">GND</text>
<text x="67.7" y="167.9">OUT1</text>
<text x="71.3" y="165.2">3.3V</text>
<text x="201" y="167.8">10uF</text>
<text x="207.4" y="167.8">10uF</text>
<text x="213.7" y="167.8">100nF</text>
<text x="264.3" y="166.8" transform="rotate(-90 264.3 166.8)">GND</text>
<text x="2.4" y="173">PWM2</text>
<text x="2.4" y="170.5">PWM1</text>
<text x="67.7" y="170.5">OUT2</text>
<text x="69" y="173.6">GND</text>
<text x="2.4" y="175.5">PWM3</text>
<text x="200" y="179.1" transform="rotate(-90 200 179.1)">+BAT</text>
<text x="73.9" y="189.3">3.3V</text>
<text x="70.2" y="192.1">OUT3</text>
<text x="70.2" y="194.6">OUT4</text>
<text x="71.6" y="197.7">GND</text>
</g>
<g font-size="2.3" fill="#000080">
<text x="264.9" y="17">U2</text>
<text x="35.6" y="18.5">R1</text>
<text x="51.8" y="23.6">C1</text>
<text x="58.2" y="23.6">C2</text>
<text x="85.1" y="18.5">R2</text>
<text x="101.3" y="23.6">C3</text>
<text x="107.7" y="23.6">C4</text>
<text x="134.6" y="18.5">R3</text>
<text x="150.9" y="23.6">C5</text>
<text x="157.2" y="23.6">C6</text>
<text x="182.9" y="18.5">R4</text>
<text x="199.1" y="23.6">C7</text>
<text x="205.5" y="23.6">C8</text>
<text x="37.9" y="28.7">E1</text>
<text x="87.5" y="28.7">E2</text>
<text x="137" y="28.7">E3</text>
<text x="185.3" y="28.7">E4</text>
<text x="16" y="35.2">R5</text>
<text x="65.5" y="35.2">R6</text>
<text x="115.1" y="35.2">R7</text>
<text x="163.3" y="35.2">R8</text>
<text x="36.6" y="40.1">Q1</text>
<text x="86.1" y="40.1">Q2</text>
<text x="135.6" y="40.1">Q3</text>
<text x="183.9" y="40.1">Q4</text>
<text x="24.1" y="45.2">R9</text>
<text x="73.7" y="45.2">R10</text>
<text x="123.2" y="45.2">R11</text>
<text x="171.4" y="45.2">R12</text>
<text x="12.2" y="71.9">Q5</text>
<text x="37.6" y="71.9">Q6</text>
<text x="60.5" y="71.9">Q7</text>
<text x="82" y="71.9">Q8</text>
<text x="123.9" y="68">BUZZER</text>
<text x="111.3" y="74.4">D1</text>
<text x="108.7" y="82.2">R17</text>
<text x="12.7" y="85.8">R13</text>
<text x="38.1" y="85.8">R14</text>
<text x="61" y="85.8">R15</text>
<text x="82.5" y="85.8">R16</text>
<text x="124" y="87.1">Q9</text>
<text x="240.2" y="87.8">C14</text>
<text x="243.3" y="92.7">U7</text>
<text x="219.4" y="97.3">L1</text>
<text x="261.1" y="97.5">R20</text>
<text x="274.1" y="100.5">R22</text>
<text x="35.5" y="106.9">SW1</text>
<text x="61.8" y="104.8">P1</text>
<text x="10.3" y="109.4">BATTERY1BATTERY2</text>
<text x="202.7" y="110">C9</text>
<text x="216.9" y="108.7">C10</text>
<text x="265.4" y="112.5">R21</text>
<text x="208.6" y="121.3">C11</text>
<text x="215" y="121.3">C12</text>
<text x="221.3" y="121.3">C13</text>
<text x="17.3" y="135.6">R18</text>
<text x="30" y="135.6">R19</text>
<text x="240.2" y="132.3">C17</text>
<text x="243.3" y="137.1">U1</text>
<text x="220.7" y="141.8">L2</text>
<text x="261.1" y="141.9">R24</text>
<text x="273.8" y="144.4">R23</text>
<text x="88.4" y="154.4">U8</text>
<text x="195.1" y="154.4">C20</text>
<text x="209.3" y="153.1">C19</text>
<text x="31.3" y="159.4">U10</text>
<text x="265.4" y="156.9">R25</text>
<text x="201" y="165.8">C16</text>
<text x="207.4" y="165.8">C15</text>
<text x="213.7" y="165.8">C18</text>
<text x="87.1" y="178.5">U6</text>
</g>
<g font-size="2.3">
<text x="254.9" y="22.6">1</text>
<text x="257.2" y="23.9">D1/TX</text>
<text x="271.8" y="23.9">VIN</text>
<text x="276.7" y="22.6">30</text>
<text x="254.9" y="25.2">2</text>
<text x="254.9" y="27.7">3</text>
<text x="257.2" y="26.4">D0/RX</text>
<text x="257.2" y="29">RESET</text>
<text x="268" y="29">RESET</text>
<text x="270.5" y="26.4">GND</text>
<text x="276.7" y="27.7">28</text>
<text x="276.7" y="25.2">29</text>
<text x="254.9" y="30.3">4</text>
<text x="254.9" y="32.8">5</text>
<text x="254.9" y="35.3">6</text>
<text x="257.2" y="31.5">GND</text>
<text x="257.2" y="34.1">D2</text>
<text x="271.5" y="31.5">+5V</text>
<text x="272.8" y="34.1">A7</text>
<text x="276.7" y="35.3">25</text>
<text x="276.7" y="32.8">26</text>
<text x="276.7" y="30.3">27</text>
<text x="254.9" y="37.9">7</text>
<text x="254.9" y="40.4">8</text>
<text x="257.2" y="36.6">D3</text>
<text x="257.2" y="39.1">D4</text>
<text x="257.2" y="41.7">D5</text>
<text x="272.8" y="41.7">A4</text>
<text x="272.8" y="39.1">A5</text>
<text x="272.8" y="36.6">A6</text>
<text x="276.7" y="40.4">23</text>
<text x="276.7" y="37.9">24</text>
<text x="253.6" y="45.5">10</text>
<text x="254.9" y="43">9</text>
<text x="257.2" y="44.2">D6</text>
<text x="257.2" y="46.8">D7</text>
<text x="272.8" y="46.8">A2</text>
<text x="272.8" y="44.2">A3</text>
<text x="276.7" y="45.5">21</text>
<text x="276.7" y="43">22</text>
<text x="253.6" y="48">11</text>
<text x="253.6" y="50.6">12</text>
<text x="253.6" y="53.1">13</text>
<text x="257.2" y="49.3">D8</text>
<text x="257.2" y="51.8">D9</text>
<text x="272.8" y="51.8">A0</text>
<text x="272.8" y="49.3">A1</text>
<text x="276.7" y="53.1">18</text>
<text x="276.7" y="50.6">19</text>
<text x="276.7" y="48">20</text>
<text x="253.6" y="55.7">14</text>
<text x="253.6" y="58.2">15</text>
<text x="257.2" y="54.4">D10</text>
<text x="257.2" y="56.9">D11</text>
<text x="257.2" y="59.5">D12</text>
<text x="269.5" y="54.4">AREF</text>
<text x="271.4" y="59.5">D13</text>
<text x="271.6" y="56.9">3V3</text>
<text x="276.7" y="58.2">16 OUT4</text>
<text x="276.7" y="55.7">17</text>
<text x="126.2" y="74.4">+</text>
<text x="233.3" y="98.8">1</text>
<text x="233.3" y="101.4">2</text>
<text x="235.6" y="100.1">GND</text>
<text x="248" y="100.1">VBST</text>
<text x="255.1" y="101.4">5</text>
<text x="255.1" y="98.8">6</text>
<text x="233.3" y="103.9">3</text>
<text x="235.6" y="102.6">SW</text>
<text x="235.6" y="105.2">VIN</text>
<text x="249.6" y="105.2">VFB</text>
<text x="250.9" y="102.6">EN</text>
<text x="255.1" y="103.9">4</text>
<text x="59.7" y="109.7" transform="rotate(-90 59.7 109.7)">gnd</text>
<text x="62.3" y="109.7" transform="rotate(-90 62.3 109.7)">vcc</text>
<text x="64.8" y="109.7" transform="rotate(-90 64.8 109.7)">scl</text>
<text x="67.4" y="109.7" transform="rotate(-90 67.4 109.7)">sda</text>
<text x="35.9" y="116.1" transform="rotate(-90 35.9 116.1)">1</text>
<text x="38.4" y="116.1" transform="rotate(-90 38.4 116.1)">2</text>
<text x="40.9" y="116.1" transform="rotate(-90 40.9 116.1)">3</text>
<text x="11.7" y="122.5" transform="rotate(-90 11.7 122.5)">1</text>
<text x="13" y="120.2" transform="rotate(-90 13 120.2)">-bat</text>
<text x="14.3" y="122.5" transform="rotate(-90 14.3 122.5)">2</text>
<text x="15.5" y="120.2" transform="rotate(-90 15.5 120.2)">+bat</text>
<text x="23.2" y="122.5" transform="rotate(-90 23.2 122.5)">1</text>
<text x="24.4" y="120.2" transform="rotate(-90 24.4 120.2)">-bat</text>
<text x="25.7" y="122.5" transform="rotate(-90 25.7 122.5)">2</text>
<text x="27" y="120.2" transform="rotate(-90 27 120.2)">+bat</text>
<text x="233.3" y="143.3">1</text>
<text x="255.1" y="143.3">6</text>
<text x="233.3" y="145.8">2</text>
<text x="233.3" y="148.4">3</text>
<text x="235.6" y="144.6">GND</text>
<text x="235.6" y="147.1">SW</text>
<text x="235.6" y="149.6">VIN</text>
<text x="248" y="144.6">VBST</text>
<text x="249.6" y="149.6">VFB</text>
<text x="250.9" y="147.1">EN</text>
<text x="255.1" y="148.4">4</text>
<text x="255.1" y="145.8">5</text>
<text x="82.8" y="159.8">M1</text>
<text x="87" y="161.1">M1</text>
<text x="19.9" y="164.9">1</text>
<text x="19.9" y="167.4">2</text>
<text x="22.3" y="166.1">GND</text>
<text x="38.1" y="166.1">GND</text>
<text x="44.3" y="167.4">15</text>
<text x="44.3" y="164.9">16</text>
<text x="79.6" y="167.4">OUTA</text>
<text x="81.1" y="164.9">VCC</text>
<text x="82.8" y="162.3">M2</text>
<text x="87" y="166.1">VCC</text>
<text x="87" y="163.6">M2</text>
<text x="19.9" y="170">3</text>
<text x="19.9" y="172.5">4</text>
<text x="22.3" y="168.7">VMM</text>
<text x="22.3" y="171.2">BIN1</text>
<text x="22.3" y="173.8">BIN2</text>
<text x="35.6" y="173.8">BOUT2</text>
<text x="35.6" y="171.2">BOUT1</text>
<text x="39.4" y="168.7">VIN</text>
<text x="44.3" y="172.5">13</text>
<text x="44.3" y="170">14</text>
<text x="79.6" y="170">OUTB</text>
<text x="80.8" y="172.5">GND</text>
<text x="87" y="173.8">GND</text>
<text x="87" y="171.2">OutB</text>
<text x="87" y="168.7">OutA</text>
<text x="19.9" y="175">5</text>
<text x="19.9" y="177.6">6</text>
<text x="22.3" y="176.3">AIN2</text>
<text x="22.3" y="178.8">BIN1</text>
<text x="35.6" y="178.8">AOUT1</text>
<text x="35.6" y="176.3">AOUT2</text>
<text x="44.3" y="177.6">11</text>
<text x="44.3" y="175">12</text>
<text x="19.9" y="180.1">7</text>
<text x="19.9" y="182.7">8</text>
<text x="22.3" y="181.4">nSLEEP</text>
<text x="22.3" y="183.9">nFAULT</text>
<text x="36.3" y="183.9">BISEN</text>
<text x="36.3" y="181.4">AISEN</text>
<text x="44.3" y="182.7">9</text>
<text x="44.3" y="180.1">10</text>
<text x="82.8" y="183.9">M1</text>
<text x="87" y="185.2">M1</text>
<text x="79.6" y="191.5">OUTA</text>
<text x="81.1" y="189">VCC</text>
<text x="82.8" y="186.5">M2</text>
<text x="87" y="190.3">VCC</text>
<text x="87" y="187.7">M2</text>
<text x="79.6" y="194.1">OUTB</text>
<text x="80.8" y="196.6">GND</text>
<text x="87" y="197.9">GND</text>
<text x="87" y="195.4">OutB</text>
<text x="87" y="192.8">OutA</text>
</g>
<g font-size="2.2" fill="#a00000">
<text x="28.4" y="3.1">1</text>
<text x="78.2" y="3.1">2</text>
<text x="128" y="3.1">3</text>
<text x="177.8" y="3.1">4</text>
<text x="227.6" y="3.1">5</text>
<text x="1.4" y="28.3">A</text>
<text x="290.7" y="28.3">A</text>
<text x="1.4" y="78.1">B</text>
<text x="290.7" y="78.1">B</text>
<text x="1.4" y="127.9">C</text>
<text x="290.7" y="127.9">C</text>
<text x="1.4" y="177.7">DPWM4</text>
<text x="290.7" y="177.7">D</text>
<text x="28.4" y="205.3">1</text>
<text x="78.2" y="205.3">2</text>
<text x="128" y="205.3">3</text>
<text x="177.8" y="205.3">4</text>
<text x="227.6" y="205.3">5</text>
</g>
<g font-size="1.3" fill="#a00000">
<text x="87.4" y="156.2">ENCODER1</text>
<text x="84.9" y="176.5">SM06B-SRSS-TB(LF)(SN)</text>
<text x="87.4" y="180.3">ENCODER1</text>
<text x="84.9" y="200.6">SM06B-SRSS-TB(LF)(SN)</text>
</g>
<g font-size=".7" fill="#a00000">
<text x="30.5" y="39.3">G</text>
<text x="33.5" y="37.1">D</text>
<text x="80" y="39.3">G</text>
<text x="83.1" y="37.1">D</text>
<text x="129.5" y="39.3">G</text>
<text x="132.6" y="37.1">D</text>
<text x="177.8" y="39.3">G</text>
<text x="180.8" y="37.1">D</text>
<text x="33.5" y="42.4">S</text>
<text x="83.1" y="42.4">S</text>
<text x="132.6" y="42.4">S</text>
<text x="180.8" y="42.4">S</text>
</g>
</svg>
